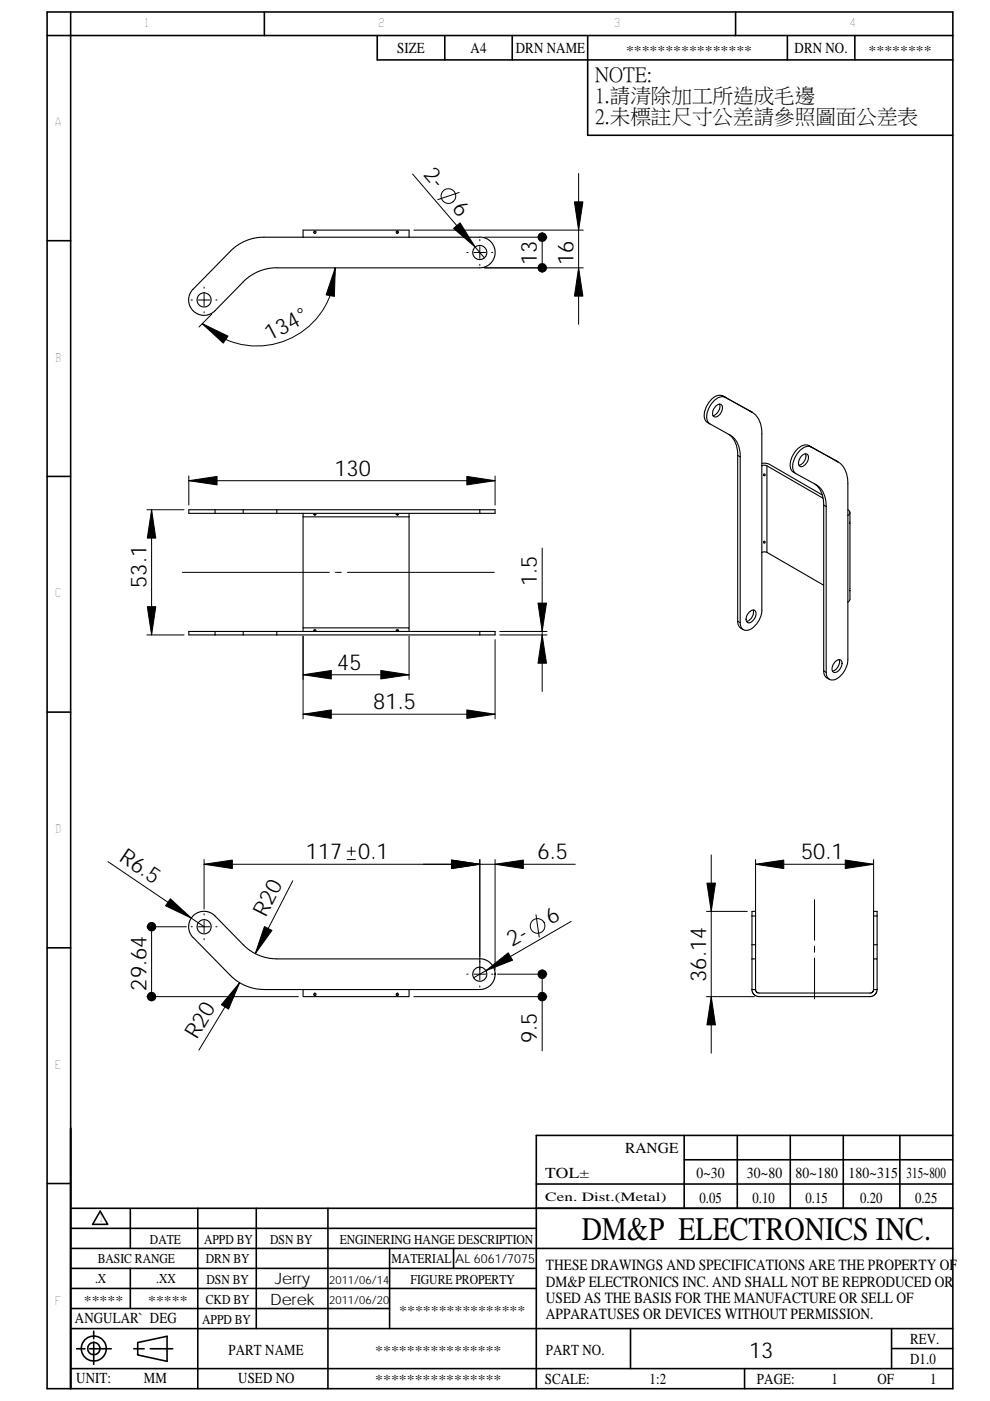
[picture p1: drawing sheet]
<svg xmlns="http://www.w3.org/2000/svg" width="210mm" height="297mm" viewBox="0 0 210 297" stroke-linecap="round" stroke-linejoin="round" font-family="sans-serif">
<g fill="none" stroke="#000" stroke-width=".34">
<path d="M10 2.5h192.1v291.9h-192.1zM15 2.5v291.9M56.1 2.5v5M80 7.5v5.2h122.1M94.3 7.5v5.2M108.6 7.5v5.2M124.7 7.5v21.2h77.4M156 2.5v5M167 7.5v5.2M181.3 7.5v5.2M202.1 7.5h-192.1M10 51h5"/>
<path d="M10 101h5M10 151h5M10 201h5M10 250.9h5M15 256.2h187.1M21.3 256.8l1.6 2.8h-3.3zM27.6 256.3v8.4M42 256.2v38.2M54.4 256.2v25.5M69.6 256.2v38.2M113.7 251h88.4M145.1 240.7v15.5"/>
<path d="M145.1 245.9h57M156.4 240.7v15.5M167.6 240.7v15.5M178.9 240.7v15.5M190.9 240.7v15.5M202.1 240.7h-88.4v53.7M15 277.4h67.6M15 264.7h187.1M15 260.4h98.7M15 273.2h98.7M15 268.9h98.7M27.6 268.9v8.5"/>
<path d="M82.6 264.7v17M96.2 264.7v4.2M15 281.7h187.1M15 290.2h187.1M16.3 286h1.7M19 286h4.6M19.9 284.5v4.8M19.9 282.2v1.6M28.4 286h2.2M29.2 284.6l6.2-1.3v5.3l-6.2-1.3zM31.9 286h4.7M133.7 281.7v8.5"/>
<path d="M157.9 290.2v4.2M189.1 281.7v8.5M189.1 285.9h13"/>
<circle cx="19.9" cy="285.9" r="2.65"/>
<circle cx="19.9" cy="285.9" r="1.3"/>
</g>
<g fill="none" stroke="#000" stroke-width=".23">
<path d="M48.9 53.2a9.9 9.9 0 0 1 7.1-2.9h46l1.1 .2 .8 .6 .8 1.1 .3 1-.1 1.3-.6 1.1-.9 .7-1.3 .5h-43.4a9.9 9.9 0 0 0-7.1 3l-6.2 6.3-.8 .5-1.2 .3-1.3-.2-1-.7-.8-1.1-.3-.9v-.8l.3-.9 .4-.7zM66.8 49v.5M84.1 49.1l.2-.1 .2 .1v.2l-.3 .2zM84.3 49v.5M86.8 50.3v-1.5h-22.5v1.5M151.9 86l.8-.3a1.18 1.18 0 0 1 .2 1.9 1.03 1.03 0 0 1-1.7 .5v-.7a2.13 2.13 0 0 1 .7-1.4zM152.6 85.7a2.04 2.04 0 0 1-1.4 2.4M153.3 83.9l.5 .3a2.3 2.3 0 0 0-2.8 1.2 3.6 3.6 0 0 0-.6 4.3l4.5 2.6a4.9 4.9 0 0 1 2.1 4.6M153.3 83.9l6.2 3.5M153.3 83.9a2.01 2.01 0 0 0-2.2 .6 4.6 4.6 0 0 0-1.6 4.4l.4 .5 .7 .5M154.6 92.1a5 5 0 0 1 1.9 4.5l.5 .3M156.5 96.6v35.1l.5 .3"/>
<path d="M157 96.9v35.1M159.5 87.4l-.6-.3 .6 .3M159.5 87.4a4.9 4.9 0 0 1 2.1 4.6v37.4a4.6 4.6 0 0 1-3.2 4.3 1.41 1.41 0 0 1-1.4-1.7M161.6 98.8l.4-.2 .7 .2 11.9 6.8M161.6 98.3l.8-.1 .8 .2 11.2 6.5M162.7 98.8v18.3M170.1 96.6a.78 .78 0 0 1 1.1-.3 .78 .78 0 0 1 .2 1.2 2.09 2.09 0 0 1-1.5 1.5 1.18 1.18 0 0 1-.2-1.9zM170.9 96.2a2.01 2.01 0 0 1-1.4 2.4M171.5 94.4l6.2 3.5M177.2 97.6h.1M177.2 97.6l.6 .3M177.7 97.9a4.9 4.9 0 0 1 2.1 4.6v37.4a4.6 4.6 0 0 1-3.2 4.3 1.4 1.4 0 0 1-1.4-1.6"/>
<path d="M45.6 108.8h6M45.6 108.1v.7M45.6 108.1h6M45.6 108.1h-5.6v.7h5.6M51.6 108.1h7.1M51.6 108.1v.7M51.6 108.8h7.1M58.7 108.1h43.1M58.7 108.1v.7M58.7 108.8h43.1M64.3 108.8v.8M64.3 109.6v23.5"/>
<path d="M64.3 109.6h22.5M66.6 109h.4l-.4 .2zM66.8 108.9v.3M84.1 109a.23 .23 0 0 1 .2-.1 .23 .23 0 0 1 .2 .2l-.4 .1zM84.3 108.9v.3M86.8 108.8v.8M86.8 109.6v23.5M101.8 108.1h3.2v.7h-3.2M101.8 108.1v.7M161.6 117.1l.7-.1 .4 .1M162 100.5l.3 .1-.1 .3-.2-.1zM162.7 117.1l12 7"/>
<path d="M168.8 100.4a1.84 1.84 0 0 1-1.1-2.5 4.7 4.7 0 0 1 2.9-3.6l.7 .1 .7 .4a1.95 1.95 0 0 0-2.2 .6 4.6 4.6 0 0 0-1.5 4.3l.5 .7 4.3 2.4a5 5 0 0 1 2.1 4.6M172.8 102.6a5 5 0 0 1 1.9 4.5M174.7 107.1v35.1M174.7 107.1l.5 .3M175.2 107.4v35.2M179.8 108.1a.65 .65 0 0 1 .5 .6 .65 .65 0 0 1-.5 .6M180.3 108.7v18.3l-.5 .7M45.6 134.6h6M45.6 133.9v.7M45.6 133.9h6M45.6 133.9h-5.6v.7h5.6M51.6 133.9h7.1"/>
<path d="M51.6 133.9v.7M51.6 134.6h7.1M58.7 133.9h43.1M58.7 133.9v.7M58.7 134.6h43.1M64.3 133.1h22.5v.8M64.3 133.1v.8M66.5 133.6l.4-.1 .1 .1-.3 .2zM66.8 133.5v.3M84.1 133.6l.3-.1 .1 .2-.4 .1zM84.3 133.5v.3M101.8 133.9h3.2v.7h-3.2"/>
<path d="M101.8 133.9v.7M156.5 131.7l.3 1.2 .9 .6M159.1 129.7l.7-.4a1.17 1.17 0 0 1 .2 1.9 1.39 1.39 0 0 1-1.4 .8 1.59 1.59 0 0 1 .5-2.3zM159.7 129.3a2.04 2.04 0 0 1-1.4 2.5M178 139.8a2.02 2.02 0 0 1-1.4 2.5M174.7 142.2l.5 .4M174.7 142.2l.1 .7 .3 .6 .8 .5M177.2 140.2a.78 .78 0 0 1 1.1-.2 .78 .78 0 0 1 .2 1.1 1.51 1.51 0 0 1-1.8 1.4 1.67 1.67 0 0 1 .5-2.3zM159.5 194.2h.8M159.5 194.2v6.1M160.3 194.2v6.1M160.3 194.2v-1h-.8v1"/>
<path d="M185.3 194.2h.7M185.3 194.2v6.1M186 194.2v-1h-.7v1M186 194.2v6.1M51.6 200.3a10.1 10.1 0 0 0 7.1 3h43.4l1.3 .4 .9 .8 .6 1 .1 1.4-.3 1-.8 1.1-.8 .5-1.3 .3h-45.8M51.6 200.3l-6.2-6.3-.8-.5-1.2-.3-1.3 .2-1 .6-.8 1.2-.3 .9v.8l.3 .8 .4 .8 8.2 8.3a10 10 0 0 0 7.1 3M64.3 209.8v1.5h22.5v-1.5M66.6 210.7h.3l.1 .3-.3 .1zM66.8 210.6v.5M84.1 210.7l.2-.1 .2 .3-.4 .1zM84.3 210.6v.5M159.5 209.8l.4 1 .4 .4 .7 .1h23.9l.8-.5 .3-.8v-6.7h-.7v6.5"/>
<path d="M159.5 200.3v3M159.5 200.3h.8M159.5 209.8h.8M159.5 209.8h.1M159.5 203.3v6.5h.8v-6.5M159.5 203.3h.8M160.3 200.3v3M160.3 209.8l.1 .5 .6 .2 23.5 .1 .6-.3 .2-.5M185.3 200.3v3M185.3 200.3h.7M185.3 209.8h.8M186 200.3v3"/>
<circle cx="66.8" cy="49.2" r=".25"/>
<circle cx="101.8" cy="53.5" r="1.5"/>
<circle cx="43.3" cy="63.6" r="1.5"/>
<circle cx="162.1" cy="114.9" r=".2"/>
<circle cx="43.3" cy="196.5" r="1.5"/>
<circle cx="101.8" cy="206.5" r="1.5"/>
</g>
<g fill="none" stroke="#000" stroke-width=".21">
<path d="M87.5 36.9l15.2 17.8M122.7 36.8v32M71.1 56.8a16.6 16.6 0 0 1-10.2 15.3 16.6 16.6 0 0 1-18-3.5M87.8 48.8h35.9M97.4 40.8l-4.6 1.5M99 53.5h.3M100.5 53.5h2.5M101.8 52.3v2.5M101.8 50.8v.2M101.8 56v.3M102.8 50.3h13.2M104.3 53.5h.2"/>
<path d="M115 50.3v6.5M123.7 56.8h-20.9M40.5 63.6h.3M42 63.6h2.5M43.3 62.4v2.5M43.3 60.9v.2M43.3 66.1v.2M44.9 66.6l-2.7 2.7M45.8 63.6h.2M31.2 108.1h7.8M32.2 108.1v26.5M40 101.9h65"/>
<path d="M40 100.9v6.2M105 100.9v6.2M115 116.2v30.4M31.2 134.6h7.8M38.7 121.3h31.1M64.3 134.9v17.5M71.1 121.3h1.3M73.7 121.3h31.2M86.8 134.9v9.2M105 135.6v16.8M106 134.6h10M106 133.9h10"/>
<path d="M64.3 143.1h22.5M64.3 151.4h40.7M74.5 179.6v1.8M22.9 182.7l20.4 13.8M31.2 196.5h8.3M32.2 196.5v14.8M40.5 196.5h.3M42 196.5h2.5M43.3 195.2v2.5M43.3 193.7v.3M43.3 199v.2M43.3 183.2h58.5"/>
<path d="M43.3 182.2v10.5M45.8 196.5h.2M62.1 186.7l-8 15.5M73.6 182.2h1.8M73.6 180.5h1.8M89.8 183.2h32.2M101.8 182.2v25.6M105 182.2v23.3M113.7 194l.7 4.7M121.2 195.3l-20.7 12M149.8 193.2h8.7M150.9 181.3v42"/>
<path d="M160.3 183.2h25M160.3 182.2v11M172.8 190.7v8.6M185.3 182.2v11M31.2 211.3h32.1M50.8 208.4l-8.6 14.3M87.8 211.3h28.2M99 206.5h.3M100.5 206.5h2.5M101.8 209v.3M104.3 206.5h.2M104.9 206.5h.2"/>
<path d="M104.9 206.5l.2 .1M105 206.5v.1M105.1 206.5l-.2 .1M105.5 206.5h10.5M115 206.5v16.3M149.8 211.3h10.2M172.8 200.6v1.3M172.8 203.2v8.6"/>
<circle cx="95.1" cy="41.6" r="1.56"/>
<circle cx="114" cy="196.3" r="1.56"/>
</g>
<g fill="#000" stroke="#000" stroke-width=".21">
<path d="M71.1 56.8l-.2 6-1.7-.3z" fill-rule="evenodd"/>
<path d="M96.2 48.4l1.4-1.2 3.2 5.2z" fill-rule="evenodd"/>
<path d="M114.4 56.1a.9 .9 0 0 1 1.4 .3 .9 .9 0 0 1-.8 1.3v-.9v.9a.9 .9 0 0 1-.8-.6 .9 .9 0 0 1 .2-1z" fill-rule="evenodd"/>
<path d="M114.5 49.6l.5-.2v.9v-.9a.9 .9 0 0 1 .9 1.2 .9 .9 0 0 1-1.4 .4 .9 .9 0 0 1 0-1.4z" fill-rule="evenodd"/>
<path d="M122.7 56.8l.9 6h-1.8z" fill-rule="evenodd"/>
<path d="M121.8 42.8h1.8l-.9 6z" fill-rule="evenodd"/>
<path d="M42.9 68.6l5.5 2.7-1.1 1.4z" fill-rule="evenodd"/>
<path d="M32.2 108.1l.8 6h-1.8z" fill-rule="evenodd"/>
<path d="M40 101.9l6-.9v1.8z" fill-rule="evenodd"/>
<path d="M99 101l6 .9-6 .9z" fill-rule="evenodd"/>
<path d="M31.2 128.6h1.8l-.8 6z" fill-rule="evenodd"/>
<path d="M114.1 127.9h1.8l-.9 6z" fill-rule="evenodd"/>
<path d="M115 134.6l.9 6h-1.8z" fill-rule="evenodd"/>
<path d="M64.3 143.1l6-.9v1.8z" fill-rule="evenodd"/>
<path d="M64.3 151.4l6-.9v1.8z" fill-rule="evenodd"/>
<path d="M80.8 142.2l6 .9-6 .9z" fill-rule="evenodd"/>
<path d="M99 150.5l6 .9-6 .9z" fill-rule="evenodd"/>
<path d="M31.6 195.7l.6-.1v.9v-.9a.9 .9 0 0 1 .8 1.2 .9 .9 0 0 1-1.4 .4 .9 .9 0 0 1 0-1.5z" fill-rule="evenodd"/>
<path d="M36.1 190.6l4.5 4.1-5.5-2.7z" fill-rule="evenodd"/>
<path d="M43.3 183.2l6-.8v1.8z" fill-rule="evenodd"/>
<path d="M95.8 182.4l6 .8-6 1z" fill-rule="evenodd"/>
<path d="M95.8 182.4l6 .8-6 1z" fill-rule="evenodd"/>
<path d="M105 183.2l6-.8v1.8z" fill-rule="evenodd"/>
<path d="M149.9 187.2h1.8l-.8 6z" fill-rule="evenodd"/>
<path d="M160.3 183.2l5.9-.8v1.8z" fill-rule="evenodd"/>
<path d="M179.3 182.4l6 .8-6 1z" fill-rule="evenodd"/>
<path d="M31.5 210.6a.89 .89 0 0 1 1.5 .4 .89 .89 0 0 1-.8 1.2v-.9v.9a.89 .89 0 0 1-.9-.6 .89 .89 0 0 1 .2-1z" fill-rule="evenodd"/>
<path d="M50.8 208.4l-2.3 5.6-1.6-1z" fill-rule="evenodd"/>
<path d="M56.1 196.4l1.6 .9-3.6 4.9z" fill-rule="evenodd"/>
<path d="M103.1 205.8l4.7-3.8 .9 1.6z" fill-rule="evenodd"/>
<path d="M114.5 205.8l.5-.1v.8v-.8a.9 .9 0 0 1 .9 1.1 .9 .9 0 0 1-1.4 .5 .9 .9 0 0 1 0-1.5z" fill-rule="evenodd"/>
<path d="M114.4 210.6a.9 .9 0 0 1 1.4 .4 .9 .9 0 0 1-.8 1.2v-.9v.9a.9 .9 0 0 1-.8-.6 .9 .9 0 0 1 .2-1z" fill-rule="evenodd"/>
<path d="M150.9 211.3l.8 6h-1.8z" fill-rule="evenodd"/>
</g>
<text font-size="7" x="123.4" y="262.9">DM&amp;P ELECTRONICS INC.</text>
<g font-size="4.7">
<text x="89.7" y="37.1" transform="rotate(49 89.7 37.1)">2-</text>
<text x="95.8" y="44.3" transform="rotate(49 95.8 44.3)">6</text>
<text x="113.9" y="56.2" transform="rotate(-90 113.9 56.2)">13</text>
<text x="121.6" y="56.2" transform="rotate(-90 121.6 56.2)">16</text>
<text x="57.2" y="72.4" transform="rotate(-27 57.2 72.4)">134°</text>
<text x="70.9" y="100.9">130</text>
<text x="31.1" y="124.6" transform="rotate(-90 31.1 124.6)">53.1</text>
<text x="113.9" y="124.2" transform="rotate(-90 113.9 124.2)">1.5</text>
<text x="71.5" y="142">45</text>
<text x="79.2" y="150.4">81.5</text>
<text x="25" y="182.4" transform="rotate(34 25 182.4)">R6.5</text>
<text x="64.9" y="182.2">117</text>
<text x="76" y="182.2">0.1</text>
<text x="114" y="182.2">6.5</text>
<text x="169.9" y="182.2">50.1</text>
<text x="56.4" y="194.6" transform="rotate(-63 56.4 194.6)">R20</text>
<text x="116.8" y="196.2" transform="rotate(-30 116.8 196.2)">6</text>
<text x="108.6" y="200.9" transform="rotate(-30 108.6 200.9)">2-</text>
<text x="149.8" y="208.2" transform="rotate(-90 149.8 208.2)">36.14</text>
<text x="31.1" y="210" transform="rotate(-90 31.1 210)">29.64</text>
<text x="41.7" y="220.5" transform="rotate(-59 41.7 220.5)">R20</text>
<text x="113.9" y="221.2" transform="rotate(-90 113.9 221.2)">9.5</text>
<text x="158.9" y="287.9">13</text>
</g>
<g font-size="4.4">
<text x="126.3" y="17.1">NOTE:</text>
<text x="126.3" y="21.6">1.請清除加工所造成毛邊</text>
<text x="126.3" y="26.1">2.未標註尺寸公差請參照圖面公差表</text>
</g>
<g font-size="3.3">
<text x="115.8" y="269.3">THESE DRAWINGS AND SPECIFICATIONS ARE THE PROPERTY OF</text>
<text x="58.3" y="272.3">Jerry</text>
<text x="115.8" y="272.8">DM&amp;P ELECTRONICS INC. AND SHALL NOT BE REPRODUCED OR</text>
<text x="57.3" y="276.6">Derek</text>
<text x="115.8" y="279.7">APPARATUSES OR DEVICES WITHOUT PERMISSION.</text>
<text x="115.8" y="276.2">USED AS THE BASIS FOR THE MANUFACTURE OR SELL OF</text>
</g>
<g font-size="3.2">
<text x="84.2" y="11.3">SIZE</text>
<text x="99.8" y="11.3">A4</text>
<text x="109.4" y="11.3">DRN NAME</text>
<text x="168.5" y="11.3">DRN NO.</text>
<text x="132.6" y="244.5">RANGE</text>
<text x="115.6" y="249.7">TOL±</text>
<text x="147.7" y="249.8">0~30</text>
<text x="158.4" y="249.8">30~80</text>
<text x="168.8" y="249.8">80~180 180~315</text>
<text x="192.3" y="249.8">315~800</text>
<text x="148.4" y="255">0.05</text>
<text x="159.6" y="255">0.10</text>
<text x="170.8" y="255">0.15</text>
<text x="182.5" y="255">0.20</text>
<text x="194.1" y="255">0.25</text>
<text x="15.9" y="280.6">ANGULAR` DEG</text>
<text x="48.5" y="287.3">PART NAME</text>
<text x="115.7" y="287.3">PART NO.</text>
<text x="193" y="284.9">REV.</text>
<text x="16.2" y="293.3">UNIT:</text>
<text x="30.5" y="293.3">MM</text>
<text x="50.5" y="293.3">USED NO</text>
<text x="115.5" y="293.5">SCALE:</text>
<text x="137.8" y="293.5">1:2</text>
<text x="160.5" y="293.5">PAGE:</text>
<text x="176.4" y="293.5">1</text>
<text x="186.1" y="293.5">OF</text>
<text x="193" y="289.1">D1.0</text>
<text x="197.3" y="293.5">1</text>
</g>
<g font-size="2.9">
<text x="132.8" y="11.7">****************</text>
<text x="184.2" y="11.7">********</text>
<text x="31.8" y="263.7">DATE</text>
<text x="43.3" y="263.7">APPD BY</text>
<text x="57.3" y="263.7">DSN BY</text>
<text x="72.1" y="263.7">ENGINERING HANGE DESCRIPTION</text>
<text x="20.7" y="267.8">BASIC RANGE</text>
<text x="43.7" y="267.8">DRN BY</text>
<text x="83.1" y="267.8">MATERIAL</text>
<text x="20.2" y="272.1">.X</text>
<text x="33.1" y="272.1">.XX</text>
<text x="43.8" y="272.3">DSN BY</text>
<text x="87.1" y="272.2">FIGURE PROPERTY</text>
<text x="17.8" y="276.7">*****</text>
<text x="31.4" y="276.7">*****</text>
<text x="42.9" y="280.6">APPD BY</text>
<text x="43.7" y="276.5">CKD BY</text>
<text x="84.7" y="278.8">****************</text>
<text x="79.6" y="287.3">****************</text>
<text x="79.6" y="293.5">****************</text>
</g>
<text font-size="2.7" x="115.6" y="254.7">Cen. Dist.(Metal)</text>
<text font-size="2.6" x="96.6" y="267.8">AL 6061/7075</text>
<g font-size="2.5">
<text x="30.6" y="5.7">1</text>
<text x="80.2" y="5.7">2</text>
<text x="130.2" y="5.7">3</text>
<text x="180.2" y="5.7">4</text>
<text x="11.6" y="26.7">A</text>
<text x="11.6" y="76.7">B</text>
<text x="11.6" y="126.7">C</text>
<text x="11.6" y="176.7">D</text>
<text x="11.6" y="226.6">E</text>
<text x="21" y="259.2">1</text>
<text x="11.6" y="276.6">F</text>
</g>
<g font-size="2.4">
<text x="69.8" y="272.3">2011/06/14</text>
<text x="69.8" y="276.4">2011/06/20</text>
</g>
</svg>
